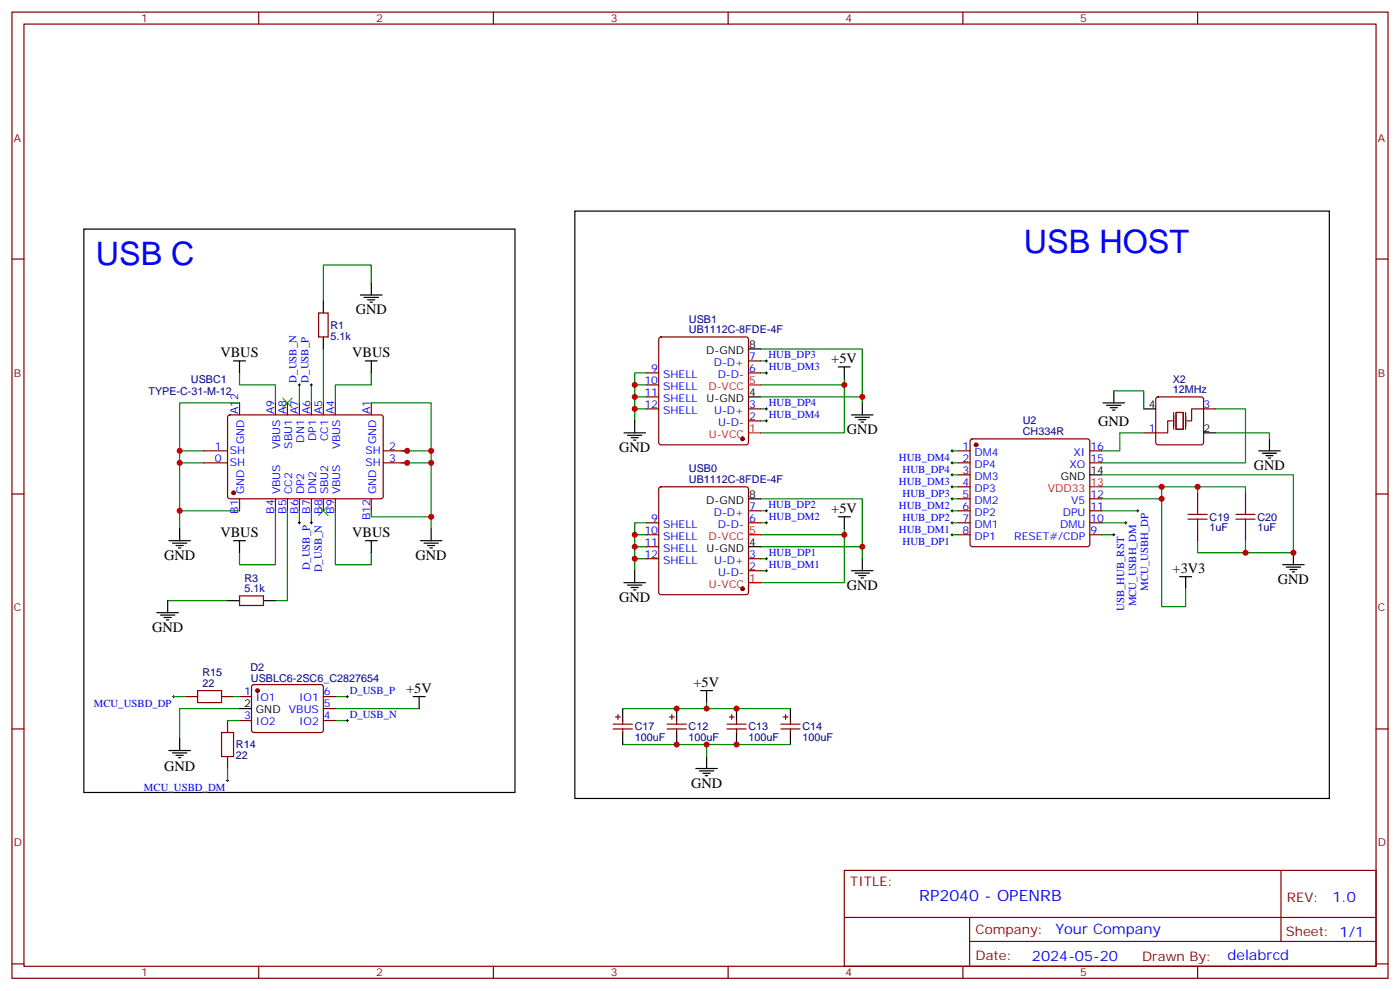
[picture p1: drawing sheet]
<svg xmlns="http://www.w3.org/2000/svg" width="412mm" height="292mm" viewBox="0 0 412 292" stroke-linecap="round" stroke-linejoin="round" font-family="sans-serif">
<g fill="none" stroke="#870000" stroke-width=".35">
<path d="M3.5 3.6h405.4v284.3h-405.4zM7.1 7.1h398.2v277.3h-398.2zM76.2 3.6v3.5M145.3 3.6v3.5M214.5 3.6v3.5M283.6 3.6v3.5M352.8 3.6v3.5M3.5 76.2h3.6M405.3 76.2h3.6M93.8 92.1h2.9v7.1h-2.9zM194.3 99.4l.4-.2h25.1l.5 .2 .2 .5v30.3l-.2 .5-.5 .2h-25.1l-.5-.2-.2-.5v-30.3zM70.6 118.6v3.5"/>
<path d="M81.1 118.6v3.5M84.7 118.6v3.5M88.2 118.6v3.5M91.7 118.6v3.5M95.2 118.6v3.5M98.8 118.6v3.5M109.4 118.6v3.5M190.5 109.7h3.5M190.5 113.3h3.5M190.5 116.8h3.5M220.5 109.7h3.5M220.5 106.2h3.5"/>
<path d="M340.7 117l.4-.2h12.7l.5 .2 .2 .5v12.7l-.2 .5-.5 .2h-12.7l-.5-.2-.2-.5v-12.7zM60 136.2h7M60 132.7h7M67.3 122.3l.4-.2 44.8 .1 .4 .6-.1 23.6-.6 .4-44.7-.1-.5-.6v-23.3zM112.9 136.2h7M112.9 132.7h7M190.5 120.3h3.5M220.5 120.3h3.5M220.5 123.9h3.5M282.2 136.2h3.6M282.2 132.7h3.6M282.2 139.7h3.6"/>
<path d="M286 129.4l.5-.2h33.8l.5 .2 .2 .5v30.3l-.2 .5-.5 .2h-33.8l-.5-.2-.2-.5v-30.3zM321 136.2h3.6M321 132.7h3.6M336.9 127.4h3.5M354.5 120.3h3.6M3.5 145.4h3.6M70.6 146.8v3.5M81.1 146.8v3.5M84.7 146.8v3.5M88.2 146.8v3.5M91.7 146.8v3.5M95.2 146.8v3.5"/>
<path d="M98.8 146.8v3.5M109.4 146.8v3.5M190.5 153.8h3.5M190.5 157.4h3.5M194.3 143.5l.4-.2h25.1l.5 .2 .2 .5v30.3l-.2 .5-.5 .2h-25.1l-.5-.2-.2-.5v-30.3zM220.5 150.3h3.5M220.5 153.8h3.5M282.2 143.3h3.6M282.2 146.8h3.6M282.2 150.3h3.6M282.2 153.8h3.6M282.2 157.4h3.6"/>
<path d="M321 146.8h3.6M321 150.3h3.6M321 153.8h3.6M321 157.4h3.6M352.8 145v3.6M352.8 155.6v3.5M366.9 145v3.6M366.9 155.6v3.5M405.3 145.4h3.6M70.6 175.4h7v2.8h-7zM190.5 164.4h3.5M190.5 160.9h3.5"/>
<path d="M220.5 168h3.5M220.5 164.4h3.5M3.5 214.5h3.6M54.7 205h3.5M65.3 205h3.5M67 212.1v3.5M70.6 205h3.5M70.6 212.1h3.5M74.3 201.7l.5-.2h20l.4 .7v13l-.7 .4-20-.1-.4-.6v-12.7zM95.2 205h3.6M95.2 212.1h3.6M95.2 208.5h3.6"/>
<path d="M180.6 214.5h5.7M180.6 213.1h5.7M181.3 211h1.4M182 210.3v1.4M183.4 212.1v1M183.4 214.5v1.1M196.5 214.5h5.6M196.5 213.1h5.6M197.2 211h1.4M197.9 210.3v1.4M199.3 212.1v1M199.3 214.5v1.1"/>
<path d="M214.1 214.5h5.7M214.1 213.1h5.7M214.8 211h1.5M215.5 210.3v1.4M217 212.1v1M217 214.5v1.1M230 214.5h5.7M230 213.1h5.7M230.7 211h1.4M231.4 210.3v1.4M232.8 212.1v1M232.8 214.5v1.1"/>
<path d="M405.3 214.5h3.6M67 222.6v3.6M248.7 256.2h156.6v28.2h-156.6zM377.3 256.2v20.9M248.7 270h156.5M285.6 277.1h119.6M285.6 270v14.1M3.5 283.7h3.6M76.2 284.4v3.5M145.3 284.4v3.5M214.5 284.4v3.5M283.6 284.4v3.5"/>
<path d="M352.8 284.4v3.5M405.3 283.7h3.6"/>
</g>
<path d="M83.3 117.2l2.8 2.8M86.1 117.2l-2.8 2.8M93.8 148.9l2.9 2.8M96.7 148.9l-2.9 2.8" fill="none" stroke="#3c3" stroke-width=".35"/>
<g fill="none" stroke="#008700" stroke-width=".35">
<path d="M109.4 83.3v-5.3h-14.2v10.6M70.6 109.7v3.6h10.5v5.3M70.6 118.6h-17.7v14.1M88.2 113.3v5.3M91.7 113.3v5.3M95.2 102.7v15.9M109.4 109.7v3.6h-10.6v5.3M109.4 118.6h17.6v14.1M187 116.8h3.5M187 113.3h3.5M190.5 109.7h-3.5v14.2M224 102.7h30v14.1"/>
<path d="M224 116.8h30v1.8M224 106.2h1.8M224 109.7h1.8M248.7 113.3v14.1h-24.7M248.7 111.5v1.8h-24.7M328.1 115h8.8v5.3M60 136.2h-7.1v19.4M60 132.7h-7.1v3.5M118.2 132.7h8.8v22.9M118.2 136.2h8.8M187 120.3h3.5M224 120.3h1.8"/>
<path d="M224 123.9h1.8M280.5 136.2h1.7M280.5 139.7h1.7M280.5 132.7h1.7M324.6 139.7h56.4v23h-28.2v-3.6M336.9 127.4h-7.1v5.3h-5.2M358.1 127.4h15.8v1.8M358.1 120.3h8.8v15.9h-42.3M52.9 150.3h17.7M81.1 150.3v15.9h-10.5v-3.5M84.7 150.3v26.5h-3.6M88.2 150.3v3.5"/>
<path d="M91.7 150.3v3.5M98.8 150.3v15.9h10.6v-3.5M109.4 150.3v1.8h17.6M187 157.4h3.5M190.5 153.8h-3.5v14.2M224 146.8h30v14.1M224 150.3h1.8M224 153.8h1.8M248.7 157.4v14.1h-24.7M248.7 155.6v1.8h-24.7M280.5 150.3h1.7M280.5 153.8h1.7"/>
<path d="M280.5 157.4h1.7M280.5 143.3h1.7M280.5 146.8h1.7M324.6 146.8h17.6v31.7h7v-5.3M324.6 143.3h17.6v3.5M324.6 150.3h10.5M324.6 153.8h7M324.6 157.4h3.5M342.2 143.3h24.7v1.7M352.8 143.3v1.7M366.9 159.1v3.6M49.4 176.8h17.6"/>
<path d="M187 164.4h3.5M187 160.9h3.5M224 160.9h30v3.5M224 164.4h1.8M224 168h1.8M51.2 205h3.5M67 212.1h3.6M68.8 205h1.8M70.6 208.5h-17.7v8.8M98.8 205h3.5M98.8 212.1h3.5M98.8 208.5h24.7"/>
<path d="M183.4 219.1h24.7v3.5M183.4 208.5h49.4M208.1 219.1h24.7M208.1 206.8v1.7M67 226.2v3.5"/>
</g>
<g fill="none" stroke="#000" stroke-width=".29">
<path d="M87.8 113.3h.7M88.2 112.9v.7M91.4 113.3h.7M91.7 112.9v.7M225.4 106.2h.7M225.4 109.7h.7M225.8 105.9v.7M225.8 109.4v.7M225.8 120v.7M225.4 123.9h.7M225.4 120.3h.7M225.8 123.5v.7"/>
<path d="M280.1 132.7h.7M280.1 139.7h.7M280.1 136.2h.7M280.5 132.3v.7M280.5 135.9v.7M280.5 139.4v.7M87.8 153.8h.7M88.2 153.5v.7M91.4 153.8h.7M91.7 153.5v.7M225.4 153.8h.7M225.4 150.3h.7"/>
<path d="M225.8 150v.7M225.8 153.5v.7M280.1 153.8h.7M280.1 150.3h.7M280.1 157.4h.7M280.1 146.8h.7M280.1 143.3h.7M280.5 142.9v.7M280.5 146.4v.7M280.5 150v.7M280.5 153.5v.7M280.5 157v.7"/>
<path d="M327.7 157.4h.7M328.1 157v.7M331.3 153.8h.7M331.6 153.5v.7M334.8 150.3h.7M335.1 150v.7M225.4 168h.7M225.4 164.4h.7M225.8 164.1v.7M225.8 167.6v.7M50.8 205h.7M51.2 204.6v.8"/>
<path d="M102 212.1h.7M102 205h.7M102.3 204.6v.8M102.3 211.7v.7M66.7 229.7h.7M67 229.3v.7"/>
</g>
<g fill="none" stroke="#000" stroke-width=".35">
<path d="M24.7 67.4h127v165.8h-127zM95.2 88.6v3.5M95.2 99.2v3.5M106.2 86.8h6.3M107.2 87.5h4.3M108.3 88.2h2.1M109 88.9h.7M109.4 83.3v3.5M68.8 106.2h3.5M70.6 106.2v3.5M107.6 106.2h3.5M109.4 106.2v3.5"/>
<path d="M220.5 116.8h3.5M220.5 102.7h3.5M246.9 108h3.6M248.7 108v3.5M254 118.6v3.5M324.9 118.6h6.4M326 119.3h4.2M327 120h2.1M328.1 115v3.6M183.8 127.4h6.3M184.9 128.1h4.2M185.9 128.8h2.1"/>
<path d="M186.6 129.5h.7M187 123.9v3.5M250.8 122.1h6.4M251.9 122.8h4.2M252.9 123.5h2.2M253.6 124.2h.8M321 139.7h3.6M327.7 120.7h.7M336.9 120.3h3.5M354.5 127.4h3.6M370.8 132.7h6.3M371.8 133.4h4.3"/>
<path d="M372.9 134.1h2.1M373.6 134.8h.7M373.9 129.2v3.5M49.7 159.1h6.4M50.8 159.8h4.2M52.9 155.6v3.5M68.8 159.1h3.5M70.6 159.1v3.6M107.6 159.1h3.5M109.4 159.1v3.6M123.8 159.1h6.4M124.9 159.8h4.2"/>
<path d="M127 155.6v3.5M220.5 146.8h3.5M246.9 152.1h3.6M248.7 152.1v3.5M49.4 176.8v3.5M51.9 160.5h2.1M52.6 161.3h.7M67 176.8h3.6M77.6 176.8h3.5M125.9 160.5h2.2M126.6 161.3h.8M183.8 171.5h6.3"/>
<path d="M184.9 172.2h4.2M185.9 172.9h2.1M186.6 173.6h.7M187 168v3.5M220.5 160.9h3.5M250.8 168h6.4M251.9 168.7h4.2M252.9 169.4h2.2M253.6 170.1h.8M254 164.4v3.6M347.5 169.7h3.5M349.2 169.7v3.5"/>
<path d="M377.8 166.2h6.4M378.9 166.9h4.2M379.9 167.6h2.2M380.6 168.3h.8M381 162.7v3.5M46.2 180.3h6.4M47.3 181h4.2M48.3 181.7h2.1M49 182.4h.7M52.9 217.3v3.6M70.6 208.5h3.5M121.7 205h3.5"/>
<path d="M123.5 205v3.5M183.4 208.5v3.6M183.4 215.6v3.5M199.3 208.5v3.6M199.3 215.6v3.5M206.4 203.2h3.5M208.1 203.2v3.6M217 208.5v3.6M217 215.6v3.5M232.8 208.5v3.6M232.8 215.6v3.5M49.7 220.9h6.4"/>
<path d="M50.8 221.6h4.2M51.9 222.3h2.1M52.6 223h.7M205 226.2h6.3M206 226.9h4.3M207.1 227.6h2.1M207.8 228.3h.7M208.1 222.6v3.6"/>
</g>
<g fill="#870000" stroke="#870000" stroke-width=".35">
<circle cx="68.8" cy="145" r=".53"/>
<circle cx="75.8" cy="203.2" r=".53"/>
<circle cx="287.5" cy="130.9" r=".53"/>
<circle cx="218.7" cy="129.2" r=".53"/>
<circle cx="218.7" cy="173.2" r=".53"/>
</g>
<path d="M345.4 123.9h-1.4v3.5h-3.6M345.7 121.4v4.9M346.4 121.4h2.1v4.9h-2.1zM349.2 121.4v4.9M354.5 120.3h-3.5v3.6h-1.4" fill="none" stroke="#870012" stroke-width=".35"/>
<path d="M350 152.8h5.6M350 151.4h5.6M352.8 148.6v2.8M352.8 152.8v2.8M364.1 152.8h5.6M364.1 151.4h5.6M366.9 148.6v2.8M366.9 152.8v2.8M58.2 203.2h7.1v3.6h-7.1zM65.3 215.6h3.5v7h-3.5z" fill="none" stroke="#a10000" stroke-width=".35"/>
<path d="M220.5 113.3h3.5M220.5 127.4h3.5M220.5 157.4h3.5M321 143.3h3.6M220.5 171.5h3.5" fill="none" stroke="#f00" stroke-width=".35"/>
<g fill="#c00">
<circle cx="52.9" cy="136.2" r=".88"/>
<circle cx="52.9" cy="150.3" r=".88"/>
<circle cx="52.9" cy="132.7" r=".88"/>
<circle cx="119.9" cy="136.2" r=".88"/>
<circle cx="119.9" cy="132.7" r=".88"/>
<circle cx="127" cy="152.1" r=".88"/>
<circle cx="127" cy="132.7" r=".88"/>
<circle cx="127" cy="136.2" r=".88"/>
<circle cx="342.2" cy="146.8" r=".88"/>
<circle cx="199.3" cy="219.1" r=".88"/>
<circle cx="208.1" cy="219.1" r=".88"/>
<circle cx="217" cy="219.1" r=".88"/>
<circle cx="199.3" cy="208.5" r=".88"/>
<circle cx="217" cy="208.5" r=".88"/>
<circle cx="208.1" cy="208.5" r=".88"/>
<circle cx="187" cy="113.3" r=".88"/>
<circle cx="187" cy="116.8" r=".88"/>
<circle cx="187" cy="120.3" r=".88"/>
<circle cx="248.7" cy="113.3" r=".88"/>
<circle cx="254" cy="116.8" r=".88"/>
<circle cx="187" cy="157.4" r=".88"/>
<circle cx="187" cy="160.9" r=".88"/>
<circle cx="187" cy="164.4" r=".88"/>
<circle cx="248.7" cy="157.4" r=".88"/>
<circle cx="254" cy="160.9" r=".88"/>
<circle cx="342.2" cy="143.3" r=".88"/>
<circle cx="352.8" cy="143.3" r=".88"/>
<circle cx="381" cy="162.7" r=".88"/>
<circle cx="366.9" cy="162.7" r=".88"/>
</g>
<path d="M169.3 62.1h222.3v172.9h-222.3z" fill="none" stroke="#000" stroke-width=".35"/>
<g font-size="9.5" fill="#00f">
<text x="28.2" y="78">USB C</text>
<text x="301.6" y="74.5">USB HOST</text>
</g>
<text font-size="4.6" fill="#00f" x="270.8" y="265.2">RP2040 - OPENRB</text>
<g font-size="4.2">
<text x="104.8" y="92.5">GND</text>
<text x="64.9" y="105.1">VBUS</text>
<text x="103.7" y="105.1">VBUS</text>
<text x="244.9" y="106.9">+5V</text>
<text x="323.5" y="125.3">GND</text>
<text x="249.4" y="127.7">GND</text>
<text x="182.4" y="133">GND</text>
<text x="369.4" y="138.3">GND</text>
<text x="244.9" y="151">+5V</text>
<text x="64.9" y="158">VBUS</text>
<text x="103.7" y="158">VBUS</text>
<text x="48.3" y="164.8">GND</text>
<text x="122.4" y="164.8">GND</text>
<text x="249.4" y="173.6">GND</text>
<text x="345.4" y="168.6">+3V3</text>
<text x="376.4" y="171.8">GND</text>
<text x="182.4" y="177.1">GND</text>
<text x="44.8" y="185.9">GND</text>
<text x="119.6" y="203.9">+5V</text>
<text x="204.3" y="202.2">+5V</text>
<text x="48.3" y="227">GND</text>
<text x="203.6" y="231.8">GND</text>
</g>
<g font-size="4.2" fill="#00f">
<text x="392.5" y="265.4">1.0</text>
<text x="310.9" y="275">Your Company</text>
<text x="304" y="282.8">2024-05-20</text>
<text x="361.6" y="282.6">delabrcd</text>
</g>
<g font-size="3.9" fill="#800">
<text x="250.5" y="260.7">TITLE:</text>
<text x="379.1" y="265.4">REV:</text>
<text x="287.4" y="274.9">Company:</text>
<text x="378.7" y="275.6">Sheet: 1/1</text>
<text x="287.4" y="282.6">Date:</text>
<text x="336.4" y="282.7">Drawn By:</text>
</g>
<g font-size="3.2" fill="#800">
<text x="41.6" y="6.6">1</text>
<text x="110.8" y="6.6">2</text>
<text x="179.9" y="6.6">3</text>
<text x="249.1" y="6.6">4</text>
<text x="318.2" y="6.6">5</text>
<text x="4.1" y="41.7">A</text>
<text x="405.9" y="41.7">A</text>
<text x="4.1" y="110.8">B</text>
<text x="405.9" y="110.8">B</text>
<text x="4.1" y="180">C</text>
<text x="405.9" y="180">C</text>
<text x="4.1" y="249.1">D</text>
<text x="405.9" y="249.1">D</text>
<text x="41.6" y="287.4">1</text>
<text x="110.8" y="287.4">2</text>
<text x="179.9" y="287.4">3</text>
<text x="249.1" y="287.4">4</text>
<text x="318.2" y="287.4">5</text>
</g>
<g font-size="3.2" fill="#000080">
<text x="203" y="94.9">USB1</text>
<text x="97.4" y="99.9">5.1k</text>
<text x="97.4" y="96.8">R1</text>
<text x="203" y="98.1">UB1112C-8FDE-4F</text>
<text x="56.2" y="112.7">USBC1</text>
<text x="345.5" y="112.6">X2</text>
<text x="43.7" y="116.2">TYPE-C-31-M-12</text>
<text x="345.5" y="115.7">12MHz</text>
<text x="301.3" y="124.9">U2</text>
<text x="301.3" y="128.1">CH334R</text>
<text x="203" y="142.2">UB1112C-8FDE-4F</text>
<text x="203" y="139">USB0</text>
<text x="356.3" y="153.3">C19</text>
<text x="370.4" y="153.3">C20</text>
<text x="356.3" y="156.4">1uF</text>
<text x="370.4" y="156.4">1uF</text>
<text x="72" y="171.2">R3</text>
<text x="72" y="174.3">5.1k</text>
<text x="73.7" y="197.3">D2</text>
<text x="59.6" y="202.2">22</text>
<text x="59.6" y="199">R15</text>
<text x="73.9" y="200.8">USBLC6-2SC6_C2827654</text>
<text x="187" y="215">C17</text>
<text x="202.8" y="215">C12</text>
<text x="220.5" y="215">C13</text>
<text x="236.4" y="215">C14</text>
<text x="69.5" y="220.2">R14</text>
<text x="187" y="218.1">100uF</text>
<text x="202.8" y="218.1">100uF</text>
<text x="220.5" y="218.1">100uF</text>
<text x="236.4" y="218.1">100uF</text>
<text x="69.5" y="223.4">22</text>
</g>
<g font-size="3.2">
<text x="208" y="104.1">D-GND</text>
<text x="220.7" y="102.3">8</text>
<text x="208.1" y="118.2">U-GND</text>
<text x="220.7" y="116.5">4</text>
<text x="338.4" y="120">4</text>
<text x="354.5" y="127">2</text>
<text x="312.4" y="141.1">GND</text>
<text x="321.2" y="139.4">14</text>
<text x="208" y="148.2">D-GND</text>
<text x="220.7" y="146.4">8</text>
<text x="220.7" y="160.5">4</text>
<text x="208.1" y="162.3">U-GND</text>
<text x="71.9" y="208.2">2</text>
<text x="75.4" y="209.9">GND</text>
</g>
<g font-size="3.2" fill="#00f">
<text x="210.3" y="107.6">D-D+</text>
<text x="220.7" y="105.9">7</text>
<text x="226.4" y="105.4">HUB_DP3</text>
<text x="87.3" y="112.6" transform="rotate(-90 87.3 112.6)">D_USB_N</text>
<text x="90.8" y="112.6" transform="rotate(-90 90.8 112.6)">D_USB_P</text>
<text x="189.8" y="112.9">10</text>
<text x="191.8" y="109.4">9</text>
<text x="195.3" y="111.2">SHELL</text>
<text x="211.4" y="111.2">D-D-</text>
<text x="220.7" y="109.4">6</text>
<text x="226.5" y="108.9">HUB_DM3</text>
<text x="189.8" y="116.5">11</text>
<text x="189.8" y="120">12</text>
<text x="195.3" y="114.7">SHELL</text>
<text x="195.3" y="118.2">SHELL</text>
<text x="220.7" y="120">3</text>
<text x="226.5" y="119.5">HUB_DP4</text>
<text x="354.5" y="120">3</text>
<text x="70.2" y="121.9" transform="rotate(-90 70.2 121.9)">A12</text>
<text x="80.8" y="121.9" transform="rotate(-90 80.8 121.9)">A9</text>
<text x="84.3" y="121.9" transform="rotate(-90 84.3 121.9)">A8</text>
<text x="87.8" y="121.9" transform="rotate(-90 87.8 121.9)">A7</text>
<text x="91.4" y="121.9" transform="rotate(-90 91.4 121.9)">A6</text>
<text x="94.9" y="121.9" transform="rotate(-90 94.9 121.9)">A5</text>
<text x="98.4" y="121.9" transform="rotate(-90 98.4 121.9)">A4</text>
<text x="109" y="121.9" transform="rotate(-90 109 121.9)">A1</text>
<text x="195.3" y="121.7">SHELL</text>
<text x="210.4" y="121.7">U-D+</text>
<text x="211.5" y="125.3">U-D-</text>
<text x="220.7" y="123.5">2</text>
<text x="226.5" y="123">HUB_DM4</text>
<text x="72" y="130.7" transform="rotate(-90 72 130.7)">GND</text>
<text x="89.6" y="130.2" transform="rotate(-90 89.6 130.2)">DN1</text>
<text x="93.1" y="129.8" transform="rotate(-90 93.1 129.8)">DP1</text>
<text x="96.7" y="129.9" transform="rotate(-90 96.7 129.9)">CC1</text>
<text x="110.8" y="130.7" transform="rotate(-90 110.8 130.7)">GND</text>
<text x="338.4" y="127">1</text>
<text x="63.2" y="135.9">0</text>
<text x="63.2" y="132.3">1</text>
<text x="67.7" y="137.3">SH</text>
<text x="67.7" y="133.7">SH</text>
<text x="82.5" y="132.2" transform="rotate(-90 82.5 132.2)">VBUS</text>
<text x="86.1" y="132.1" transform="rotate(-90 86.1 132.1)">SBU1</text>
<text x="100.2" y="132.2" transform="rotate(-90 100.2 132.2)">VBUS</text>
<text x="107.6" y="137.3">SH</text>
<text x="107.6" y="133.7">SH</text>
<text x="114.7" y="135.9">3</text>
<text x="114.7" y="132.3">2</text>
<text x="264.8" y="135.8">HUB_DM4</text>
<text x="283.6" y="132.3">1</text>
<text x="283.6" y="135.9">2</text>
<text x="287.1" y="134.1">DM4</text>
<text x="287.1" y="137.6">DP4</text>
<text x="315" y="137.6">XO</text>
<text x="316.2" y="134.1">XI</text>
<text x="321.2" y="135.9">15</text>
<text x="321.2" y="132.3">16</text>
<text x="264.8" y="142.8">HUB_DM3</text>
<text x="265.9" y="139.3">HUB_DP4</text>
<text x="283.6" y="139.4">3</text>
<text x="283.6" y="142.9">4</text>
<text x="287.1" y="141.1">DM3</text>
<text x="72" y="145.5" transform="rotate(-90 72 145.5)">GND</text>
<text x="82.5" y="145.5" transform="rotate(-90 82.5 145.5)">VBUS</text>
<text x="86.1" y="145.5" transform="rotate(-90 86.1 145.5)">CC2</text>
<text x="89.6" y="145.5" transform="rotate(-90 89.6 145.5)">DP2</text>
<text x="93.1" y="145.5" transform="rotate(-90 93.1 145.5)">DN2</text>
<text x="96.7" y="145.5" transform="rotate(-90 96.7 145.5)">SBU2</text>
<text x="100.2" y="145.5" transform="rotate(-90 100.2 145.5)">VBUS</text>
<text x="110.8" y="145.5" transform="rotate(-90 110.8 145.5)">GND</text>
<text x="220.7" y="150">7</text>
<text x="226.4" y="149.5">HUB_DP2</text>
<text x="264.8" y="149.9">HUB_DM2</text>
<text x="265.9" y="146.4">HUB_DP3</text>
<text x="283.6" y="146.4">5</text>
<text x="283.6" y="150">6</text>
<text x="287.1" y="144.7">DP3</text>
<text x="287.1" y="148.2">DM2</text>
<text x="315.5" y="148.2">V5</text>
<text x="321.2" y="150">11</text>
<text x="321.2" y="146.4">12</text>
<text x="70.2" y="151.2" transform="rotate(-90 70.2 151.2)">B1</text>
<text x="80.8" y="151.2" transform="rotate(-90 80.8 151.2)">B4</text>
<text x="84.3" y="151.2" transform="rotate(-90 84.3 151.2)">B5</text>
<text x="87.8" y="151.2" transform="rotate(-90 87.8 151.2)">B6</text>
<text x="91.4" y="151.2" transform="rotate(-90 91.4 151.2)">B7</text>
<text x="94.9" y="151.2" transform="rotate(-90 94.9 151.2)">B8</text>
<text x="98.4" y="151.2" transform="rotate(-90 98.4 151.2)">B9</text>
<text x="109" y="153.2" transform="rotate(-90 109 153.2)">B12</text>
<text x="191.8" y="153.5">9</text>
<text x="195.3" y="155.3">SHELL</text>
<text x="210.3" y="151.7">D-D+</text>
<text x="211.4" y="155.3">D-D-</text>
<text x="220.7" y="153.5">6</text>
<text x="226.5" y="153">HUB_DM2</text>
<text x="265.9" y="153.4">HUB_DP2</text>
<text x="283.6" y="153.5">7</text>
<text x="287.1" y="151.7">DP2</text>
<text x="287.1" y="155.3">DM1</text>
<text x="312.3" y="155.3">DMU</text>
<text x="313" y="151.7">DPU</text>
<text x="321.2" y="153.5">10</text>
<text x="189.8" y="157">10</text>
<text x="189.8" y="160.5">11</text>
<text x="195.3" y="158.8">SHELL</text>
<text x="264.8" y="157">HUB_DM1</text>
<text x="265.9" y="160.5">HUB_DP1</text>
<text x="283.6" y="157">8</text>
<text x="287.1" y="158.8">DP1</text>
<text x="298.8" y="158.8">RESET#/CDP</text>
<text x="321.2" y="157">9</text>
<text x="91.3" y="167.9" transform="rotate(-90 91.3 167.9)">D_USB_P</text>
<text x="189.8" y="164.1">12</text>
<text x="195.3" y="162.3">SHELL</text>
<text x="195.3" y="165.8">SHELL</text>
<text x="210.4" y="165.8">U-D+</text>
<text x="220.7" y="167.6">2</text>
<text x="220.7" y="164.1">3</text>
<text x="226.5" y="167.1">HUB_DM1</text>
<text x="226.5" y="163.5">HUB_DP1</text>
<text x="94.8" y="168.4" transform="rotate(-90 94.8 168.4)">D_USB_N</text>
<text x="211.5" y="169.4">U-D-</text>
<text x="338.2" y="173.9" transform="rotate(-90 338.2 173.9)">MCU_USBH_DP</text>
<text x="331.2" y="179.8" transform="rotate(-90 331.2 179.8)">USB_HUB_RST</text>
<text x="334.7" y="178.5" transform="rotate(-90 334.7 178.5)">MCU_USBH_DM</text>
<text x="27.6" y="208.1">MCU_USBD_DP</text>
<text x="71.9" y="204.6">1</text>
<text x="75.4" y="206.4">IO1</text>
<text x="85.1" y="209.9">VBUS</text>
<text x="88.1" y="206.4">IO1</text>
<text x="95.4" y="208.2">5</text>
<text x="95.4" y="204.6">6</text>
<text x="103" y="204.1">D_USB_P</text>
<text x="71.9" y="211.7">3</text>
<text x="75.4" y="213.5">IO2</text>
<text x="88.1" y="213.5">IO2</text>
<text x="95.4" y="211.7">4</text>
<text x="103" y="211.2">D_USB_N</text>
<text x="42.4" y="232.8">MCU_USBD_DM</text>
</g>
<g font-size="3.2" fill="#f00">
<text x="220.7" y="112.9">5</text>
<text x="208.7" y="114.7">D-VCC</text>
<text x="208.8" y="128.8">U-VCC</text>
<text x="220.7" y="127">1</text>
<text x="321.2" y="142.9">13</text>
<text x="308.6" y="144.7">VDD33</text>
<text x="208.7" y="158.8">D-VCC</text>
<text x="220.7" y="157">5</text>
<text x="208.8" y="172.9">U-VCC</text>
<text x="220.7" y="171.1">1</text>
</g>
</svg>
